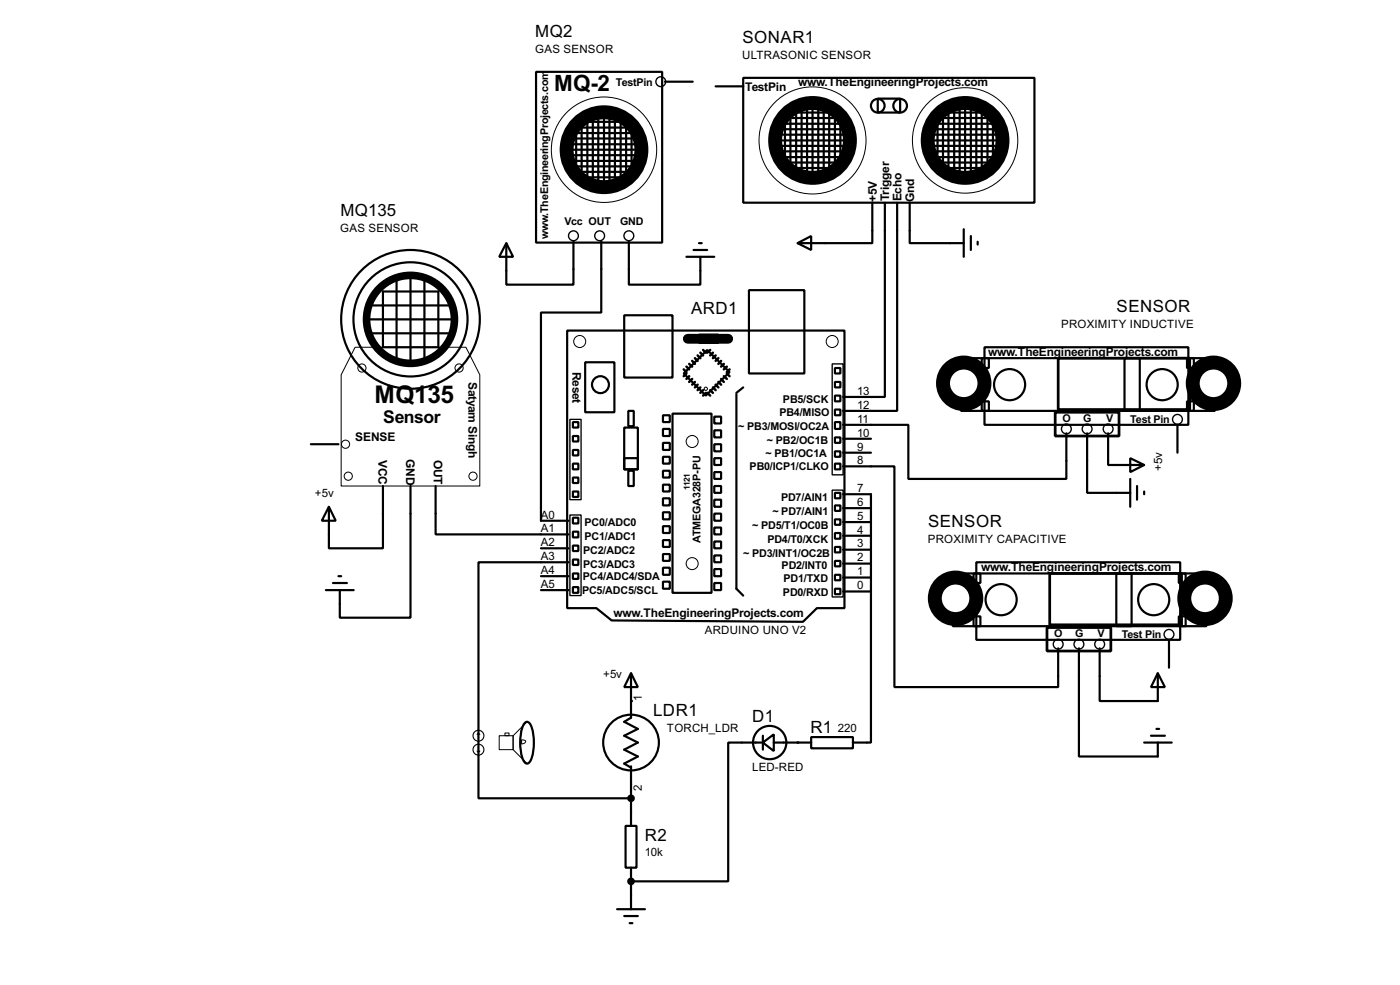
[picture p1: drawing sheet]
<svg xmlns="http://www.w3.org/2000/svg" width="256mm" height="180mm" viewBox="0 0 256 180" stroke-linecap="round" stroke-linejoin="round" font-family="sans-serif">
<g fill="none" stroke="#000" stroke-width=".4">
<path d="M98.2 13.2h23.1v31.2h-23.1zM121.8 15h5.1M131.1 15.8h5.1M136.2 14.3h53.3v22.8h-53.3zM146.9 19.9v11.7M147.9 19.9v11.9M148.9 19.9v12.4M149.9 19.9v12.4M150.9 19.4v12.7M160.8 18.1h4.1v2.5h-4.1zM174.8 19.6v12M175.8 19.6v12.2"/>
<path d="M176.8 19.6v12.2M177.9 19.6v12.2M178.9 19.9v11.7M104.1 25.4h12.1M104.6 27.4h12.7M104.6 26.4h12.4M104.6 28.4h12.4M104.8 24.4h11.4M104.8 23.4h10.4M104.8 29.5h11.7M105.3 30.5h11.5M105.6 24.1v5.9"/>
<path d="M105.8 31.5h9.7M106.3 22.3h8.2M106.6 22.6v9.4M106.6 32.5h7.6M107.6 22.1v10.7M108.6 21.3v12M109.6 21.3v12.2M110.7 21.3v12.2M111.7 21.3v12.2M112.7 21.6v11.7M113.7 22.1v10.7M114.7 23.4v8.6"/>
<path d="M115.7 23.9v7.1M141.8 26.7h12.9M142.3 24.7h12.7M142.3 23.7h12.4M142.3 27.7h12.2M142.5 25.7h12.2M142.8 22.7h11.7M142.8 21.6h10.9M142.8 28.8h11.4M143.1 29.8h10.9M143.1 30.8h10.4M143.8 22.4v6.6"/>
<path d="M144.1 20.6h8.6M144.8 20.9v9.4M145.9 20.6v10.4M151.9 20.4v11.7M153 21.6v9.7M154 22.7v6.6M159.8 37.1v7.4h-13.7M162.1 37.1v35.6h-7.6M164.4 37.1v38.1h-9.9M166.7 37.1v7.4h9.9M170.2 23.7h12.2M170.7 25.7h12.7"/>
<path d="M170.7 24.7h12.5M170.7 26.7h12.5M171 22.7h11.4M171 21.6h10.4M171 27.7h11.7M171.5 28.8h11.4M171.8 22.4v5.8M172 29.8h9.7M172.5 20.6h8.1M172.8 30.8h7.6M172.8 20.9v9.4M173.8 20.4v10.6"/>
<path d="M179.9 20.4v10.6M180.9 21.6v8.7M181.9 22.2v7.1M67.6 55.9h15.3M67.6 58.5h15.3M70.2 53.4h10.1v10.2h-10.1zM72.7 50.9v15.2M75.2 50.9v15.2M77.8 50.9v15.2M92.8 44.5l1.2 2.5h-2.5zM105.1 44.2v7.9h-12.3v-7.6M110.2 44.2v13h-11.1v38.1h5.1"/>
<path d="M114.4 57.7h8.8v11.4h-8.8zM115.2 44.2v7.9h13.1v-5.1M125.8 47h5.1M127.1 45.8h2.5M128.1 44.5h.5M137.2 53.1h10.2v15.3h-10.2zM146.1 44.5l2.5-1.3v2.6zM176.6 42v5M177.9 43.2v2.6M179.1 44.3v.5M67.6 61h15.3M103.9 60.5h50.8v50.8h-5l-2.6 2.5-35-.2-2.8-2.3h-5.4z"/>
<path d="M105 79.8h1v1h-1zM105 77.3h1v1h-1zM107.2 66.3h5.4v9.2h-5.4zM114.4 78.3h2.5v7.6h-2.5zM115.1 75.2h1v2.8h-1zM121.5 76h1.2v1.3h-1.2zM121.5 78.5h1.2v1.3h-1.2zM123.2 75.7h7.2v32.8h-7.2zM125.3 68.4l4.3-4.3 4.1 4-4.4 4.3zM128.1 61.3h3.5v1.5h-3.5zM130.9 76.3h1.2v1.2h-1.2zM130.9 78.8h1.2v1.3h-1.2z"/>
<path d="M134.9 72.2v35.6l1.3 1.2M136.2 70.9l-1.3 1M153 67.4h1v1h-1zM153 72.4h1v1.1h-1zM153 75h1v1h-1zM153 77.3h1v1.2h-1zM153 69.9h1v1h-1zM154.5 77.8h11.9v9.9h29v-8.4M176.1 65.6h5.1v1.8h-5.1zM176.1 73.5h5.1v1.7h-5.1zM179.9 65.6h28.9v9.6h-28.9zM180.4 63.6h37.3v14.2h-37.3z"/>
<path d="M199.2 79.3v10.9h7.9M203 79.3v5.8h6.6M206 65.6h12.7v9.6h-12.7zM215.7 77.8v5.1M217.5 65.6h5.1v1.8h-5.1zM217.5 73.5h5.1v1.7h-5.1zM57 81.3h5M60.3 92.8l1.2 2.5h-2.5zM70.2 89v11.4h-9.9v-7.6M75.2 89v24.1h-12.9v-5.1M79.8 89v8.8h24.4M105 84.9h1v1h-1z"/>
<path d="M105 90h1v1h-1zM105 87.4h1v1h-1zM105 82.4h1v1h-1zM105 94.8h1v1h-1zM105 97.3h1v1.1h-1zM105 99.9h1v1h-1zM114.4 83.9h2.5v2h-2.5zM115.1 86.2h1v2.8h-1zM121.5 81.1h1.2v1.3h-1.2zM121.5 83.6h1.2v1.3h-1.2zM121.5 86.2h1.2v1.2h-1.2zM121.5 88.7h1.2v1.3h-1.2z"/>
<path d="M121.5 91.2h1.2v1.3h-1.2zM121.5 93.8h1.2v1.3h-1.2zM121.5 96.3h1.2v1.3h-1.2zM121.5 98.9h1.2v1.2h-1.2zM130.9 81.3h1.2v1.3h-1.2zM130.9 83.9h1.2v1.2h-1.2zM130.9 86.4h1.2v1.3h-1.2zM130.9 89h1.2v1.2h-1.2zM130.9 91.5h1.2v1.3h-1.2zM130.9 94h1.2v1.3h-1.2zM130.9 96.6h1.2v1.2h-1.2zM130.9 99.1h1.2v1.3h-1.2z"/>
<path d="M153 80.1h1v1h-1zM153 82.6h1v1h-1zM153 84.9h1v1h-1zM153 90.2h1v1h-1zM153 92.5h1v1h-1zM153 95.1h1v1h-1zM153 97.6h1v1h-1zM154.5 85.4h9.4v40.4h30v-7.1M154.5 90.5h5.1v45.4h-3.3M154.5 98.1h5.1M154.5 95.6h5.1M154.5 93h5.1"/>
<path d="M154.5 82.9h5.1M154.5 80.3h5.1M207.1 83.9l2.5 1.2-2.5 1.3zM207.1 87.7v5.1M208.3 89v2.5M209.6 90v.5M59.7 108h5.1M61 106.7h2.6M62 105.5h.5M99.1 108h5.1M99.1 105.5h5.1M99.1 100.4h5.1"/>
<path d="M104.2 102.9h-16.5v43.2h27.9M105 102.4h1v1h-1zM105 105h1v1h-1zM105 107.5h1v1h-1zM121.5 101.4h1.2v1.3h-1.2zM121.5 103.9h1.2v1.3h-1.2zM121.5 106.5h1.2v1.3h-1.2zM130.9 101.7h1.2v1.2h-1.2zM130.9 104.2h1.2v1.3h-1.2zM130.9 106.7h1.2v1.3h-1.2zM153 100.1h1v1h-1zM153 102.7h1v1h-1z"/>
<path d="M153 105.2h1v1h-1zM153 107.8h1v1h-1zM154.5 108.3h5.1M154.5 105.7h5.1M154.5 103.2h5.1M154.5 100.6h5.1M174.6 105h5v1.7h-5zM174.6 112.8h5v1.8h-5zM178.4 105h28.9v9.6h-28.9zM178.9 102.9h37.3v14.2h-37.3zM197.7 118.7v19.8h14.4v-2.6M201.5 118.7v9.6h10.6v-5.1"/>
<path d="M204.5 105h12.7v9.6h-12.7zM214.2 117.1v5.1M216 105h5v1.7h-5zM216 112.8h5v1.8h-5zM96.3 132.2l.3-.1a1.59 1.59 0 0 1 .9 1.4 9.2 9.2 0 0 1-.4 5.9l-.5 .4a1.59 1.59 0 0 1-1-1.5 9.1 9.1 0 0 1 .4-5.8zM115.6 123.2l1.3 2.6h-2.5zM115.6 123.2v8.2l-1.2 .7 2.5 1.3-2.5 1.3 2.5 1.2-2.5 1.3 2.5 1.3-2.5 1.3 1.2 .7M139.8 135.9l2-1.5v3.1zM139.8 135.9h-6.4v25.4h-17.8M139.8 134.7v2.5M141.8 135.9h6.8M148.6 134.9h7.7v2.1h-7.7z"/>
<path d="M209.6 135.9h5.1M210.9 134.7h2.5M211.9 133.4h.5M212.1 123.2l1.3 2.6h-2.5zM114.6 151.2h2v7.6h-2zM115.6 140.3v.5M115.6 141v10.2M115.6 158.8v7.6M113.1 166.4h5.1M114.4 167.7h2.5M115.4 169h.5"/>
<circle cx="160.8" cy="19.4" r="1.25"/>
<circle cx="164.9" cy="19.4" r="1.25"/>
<circle cx="75.2" cy="58.5" r="12.7"/>
<circle cx="75.2" cy="58.5" r="10.5"/>
<circle cx="110" cy="70.4" r="1.55"/>
<circle cx="184.9" cy="70.4" r="2.85"/>
<circle cx="212.9" cy="70.4" r="2.85"/>
<circle cx="183.4" cy="109.8" r="2.85"/>
<circle cx="211.3" cy="109.8" r="2.85"/>
<circle cx="115.6" cy="135.9" r="5.1"/>
<circle cx="141" cy="135.9" r="3.1"/>
</g>
<g fill="#000">
<circle cx="115.6" cy="128.3" r=".2"/>
<circle cx="146.1" cy="135.9" r=".2"/>
<circle cx="115.6" cy="161.3" r=".2"/>
</g>
<g fill="none" stroke="#000" stroke-width=".18">
<path d="M65.1 63.6h20.3l2.5 5v20.4h-25.4v-20.4zM91.5 134.7h2.5v2.5h-2.5zM92.5 134.2h.8v.5h-.8zM95.6 135.4l.7 .3a.65 .65 0 0 1-.7 .5zM96.3 132.2a5.3 5.3 0 0 0-1 3.7 5.4 5.4 0 0 0 1 3.7l.3 .2-2.6-2.6v-2.5l2.6-2.6z"/>
<circle cx="110.6" cy="27.4" r="9.7"/>
<circle cx="148.8" cy="25.7" r="9.8"/>
<circle cx="176.8" cy="25.7" r="9.7"/>
<circle cx="66.3" cy="67.4" r=".75"/>
<circle cx="84.1" cy="67.4" r=".75"/>
<circle cx="106.2" cy="62.5" r="1.1"/>
<circle cx="129.3" cy="71.2" r=".3"/>
<circle cx="152.4" cy="62.5" r="1.1"/>
<circle cx="63.3" cy="81.3" r=".75"/>
<circle cx="63.8" cy="87.2" r=".75"/>
<circle cx="86.6" cy="87.2" r=".75"/>
<circle cx="126.8" cy="80.8" r="1.1"/>
<circle cx="126.8" cy="103.2" r="1.1"/>
</g>
<g fill="none" stroke="#000" stroke-width="2.6">
<circle cx="110.6" cy="27.4" r="6.9"/>
<circle cx="148.8" cy="25.7" r="6.9"/>
<circle cx="176.8" cy="25.7" r="6.9"/>
<circle cx="176.5" cy="70.2" r="3.8"/>
<circle cx="222.3" cy="70.2" r="3.8"/>
<circle cx="175" cy="109.5" r="3.8"/>
<circle cx="220.7" cy="109.5" r="3.8"/>
</g>
<g fill="none" stroke="#000" stroke-width=".25">
<path d="M104.4 76.8h2.1v14.7h-2.1zM152.5 66.6h2v20.3h-2zM104.4 94.3h2.1v14.7h-2.1zM152.5 89.7h2v19.6h-2z"/>
<circle cx="121" cy="15" r=".9"/>
<circle cx="105" cy="43.2" r=".9"/>
<circle cx="109.8" cy="43.2" r=".9"/>
<circle cx="115.2" cy="43.2" r=".9"/>
<circle cx="195.3" cy="78.5" r=".9"/>
<circle cx="199.1" cy="78.5" r=".9"/>
<circle cx="203" cy="78.5" r=".9"/>
<circle cx="215.7" cy="76.8" r=".9"/>
<circle cx="193.8" cy="117.9" r=".9"/>
<circle cx="197.6" cy="117.9" r=".9"/>
<circle cx="201.4" cy="117.9" r=".9"/>
<circle cx="214.1" cy="116.1" r=".9"/>
</g>
<path d="M126 62h7.4" fill="none" stroke="#000" stroke-width="1.8"/>
<g fill="none" stroke="#000" stroke-width=".45">
<path d="M125.3 67.6l.5 .5M125.8 67.1l.5 .5M125.8 68.4l-.5 .5M126.3 66.6l.5 .5M126.3 68.9l-.5 .5M126.8 66.1l.5 .5M126.8 69.4l-.5 .5M127.3 65.6l.5 .5M127.3 69.9l-.5 .5M127.8 65.1l.5 .5M127.8 70.4l-.5 .5M128.3 64.6l.5 .5"/>
<path d="M128.3 70.9l-.5 .5M128.8 64.1l.5 .5M128.8 71.4l-.5 .5M129.3 71.9l-.5 .5M129.6 71.9l.5 .5M130.1 71.4l.5 .5M130.1 64.1l-.5 .5M130.6 70.9l.5 .5M130.6 64.6l-.5 .5M131.1 70.4l.5 .5M131.1 65.1l-.5 .5M131.6 69.9l.5 .5"/>
<path d="M131.6 65.6l-.5 .5M132.1 69.4l.5 .5M132.1 66.1l-.5 .5M132.6 68.9l.6 .5M132.6 66.6l-.5 .5M133.2 68.4l.5 .5M133.2 67.1l-.6 .5M133.7 67.6l-.5 .5"/>
</g>
<path d="M193.3 75.5h11.7v4.3h-11.7zM193.9 65.6h24.1v9.4h-24.1zM191.8 114.9h11.7v4.3h-11.7zM192.3 105h24.2v9.4h-24.2z" fill="none" stroke="#000" stroke-width=".5"/>
<g fill="none" stroke="#000" stroke-width=".2">
<path d="M87.4 137.5l.3 .2M87.7 134.2l-.3 .2M87.7 134.2l.2 .2M87.7 134.2v1M87.7 136.7v1M87.9 137.5l-.2 .2"/>
<circle cx="87.6" cy="134.7" r="1"/>
<circle cx="87.6" cy="137.2" r="1"/>
</g>
<circle cx="75.2" cy="58.5" r="8.1" fill="none" stroke="#000" stroke-width="1.4"/>
<g fill="#000" stroke="#000" stroke-width=".4">
<circle cx="115.6" cy="146.1" r=".5"/>
<circle cx="115.6" cy="161.3" r=".5"/>
</g>
<text font-size="5" x="68.6" y="73.8">MQ135</text>
<text font-size="4.6" x="101.5" y="16.7">MQ-2</text>
<text font-size="3.6" x="70.2" y="77.4">Sensor</text>
<g font-size="3.5">
<text x="98.1" y="6.9">MQ2</text>
<text x="136" y="7.9">SONAR1</text>
<text x="62.4" y="39.5">MQ135</text>
<text x="126.6" y="57.4">ARD1</text>
<text x="204.6" y="57.1">SENSOR</text>
<text x="170" y="96.5">SENSOR</text>
<text x="119.7" y="131">LDR1</text>
<text x="137.8" y="132.1">D1</text>
<text x="148.5" y="134.1">R1</text>
<text x="118.2" y="153.9">R2</text>
</g>
<g font-size="2.5">
<text x="136.5" y="16.6">TestPin</text>
<text x="146.2" y="15.8">www.TheEngineeringProjects.com</text>
<text x="160.6" y="37" transform="rotate(-90 160.6 37)">+5V</text>
<text x="162.9" y="36.9" transform="rotate(-90 162.9 36.9)">Trigger</text>
<text x="165.2" y="36.9" transform="rotate(-90 165.2 36.9)">Echo</text>
<text x="167.5" y="37" transform="rotate(-90 167.5 37)">Gnd</text>
<text x="181" y="65.1">www.TheEngineeringProjects.com</text>
<text x="85.8" y="69.9" transform="rotate(90 85.8 69.9)">Satyam Singh</text>
<text x="104.9" y="68.1" transform="rotate(90 104.9 68.1)">Reset</text>
<text x="65.1" y="80.8">SENSE</text>
<text x="69.4" y="84.1" transform="rotate(90 69.4 84.1)">VCC</text>
<text x="74.4" y="84" transform="rotate(90 74.4 84)">GND</text>
<text x="79.5" y="84.1" transform="rotate(90 79.5 84.1)">OUT</text>
<text x="179.8" y="104.5">www.TheEngineeringProjects.com</text>
<text x="112.4" y="112.9">www.TheEngineeringProjects.com</text>
</g>
<g font-size="2.4">
<text x="98" y="9.7">GAS SENSOR</text>
<text x="136" y="10.8">ULTRASONIC SENSOR</text>
<text x="62.3" y="42.5">GAS SENSOR</text>
<text x="194.4" y="60">PROXIMITY INDUCTIVE</text>
<text x="157" y="77.4">11</text>
<text x="157" y="74.8">12</text>
<text x="157" y="72.3">13</text>
<text x="157" y="82.5">9</text>
<text x="157" y="79.9">10</text>
<text x="157" y="85">8</text>
<text x="212.9" y="86.1" transform="rotate(-90 212.9 86.1)">+5v</text>
<text x="57.7" y="91">+5v</text>
<text x="99.1" y="94.9">A0</text>
<text x="157" y="95.2">5</text>
<text x="157" y="92.6">6</text>
<text x="157" y="90.1">7</text>
<text x="99.1" y="100">A2</text>
<text x="99.1" y="97.4">A1</text>
<text x="157" y="100.2">3</text>
<text x="157" y="97.7">4</text>
<text x="170" y="99.4">PROXIMITY CAPACITIVE</text>
<text x="99.1" y="107.6">A5</text>
<text x="99.1" y="105.1">A4</text>
<text x="99.1" y="102.5">A3</text>
<text x="157" y="107.9">0</text>
<text x="157" y="105.3">1</text>
<text x="157" y="102.8">2</text>
<text x="129.1" y="116.1">ARDUINO UNO V2</text>
<text x="110.5" y="124">+5v</text>
<text x="117.6" y="128.3" transform="rotate(-90 117.6 128.3)">1</text>
<text x="122.2" y="133.9">TORCH_LDR</text>
<text x="153.5" y="134.1">220</text>
<text x="137.8" y="141.2">LED-RED</text>
<text x="117.6" y="144.7" transform="rotate(-90 117.6 144.7)">2</text>
<text x="118.1" y="156.8">10k</text>
</g>
<g font-size="2.2">
<text x="112.8" y="15.7">TestPin</text>
<text x="100.5" y="39.5" transform="rotate(-90 100.5 39.5)">.TheEngineeringProjects.com</text>
<text x="103.4" y="41.1">Vcc OUT</text>
<text x="113.6" y="41.1">GND</text>
<text x="100.5" y="43.8" transform="rotate(-90 100.5 43.8)">w</text>
<text x="142.8" y="76.2">PB4/MISO</text>
<text x="143.4" y="73.7">PB5/SCK</text>
<text x="194.6" y="77.3">O</text>
<text x="198.4" y="77.3">G</text>
<text x="202.6" y="77.3">V</text>
<text x="207" y="77.5">Test Pin</text>
<text x="135.3" y="78.8">~ PB3/MOSI/OC2A</text>
<text x="140.3" y="83.6">~ PB1/OC1A</text>
<text x="140.5" y="81.3">~ PB2/OC1B</text>
<text x="137.3" y="86.1">PB0/ICP1/CLKO</text>
<text x="141.5" y="94.3">~ PD7/AIN1</text>
<text x="143.1" y="91.7">PD7/AIN1</text>
<text x="106.8" y="101.4">PC2/ADC2</text>
<text x="107.1" y="98.8">PC1/ADC1</text>
<text x="107.1" y="96.3">PC0/ADC0</text>
<text x="128.3" y="99.4" transform="rotate(-90 128.3 99.4)">ATMEGA328P-PU</text>
<text x="136.2" y="101.9">~ PD3/INT1/OC2B</text>
<text x="137.8" y="96.8">~ PD5/T1/OC0B</text>
<text x="140.6" y="99.4">PD4/T0/XCK</text>
<text x="106.8" y="106.2">PC4/ADC4/SDA</text>
<text x="106.8" y="103.9">PC3/ADC3</text>
<text x="143.2" y="104.2">PD2/INT0</text>
<text x="143.5" y="106.5">PD1/TXD</text>
<text x="106.6" y="108.8">PC5/ADC5/SCL</text>
<text x="143.4" y="109">PD0/RXD</text>
<text x="193.1" y="116.6">O</text>
<text x="196.9" y="116.6">G</text>
<text x="201.1" y="116.6">V</text>
<text x="205.5" y="116.9">Test Pin</text>
</g>
<text font-size="1.7" x="126.4" y="89.7" transform="rotate(-90 126.4 89.7)">1121</text>
</svg>
